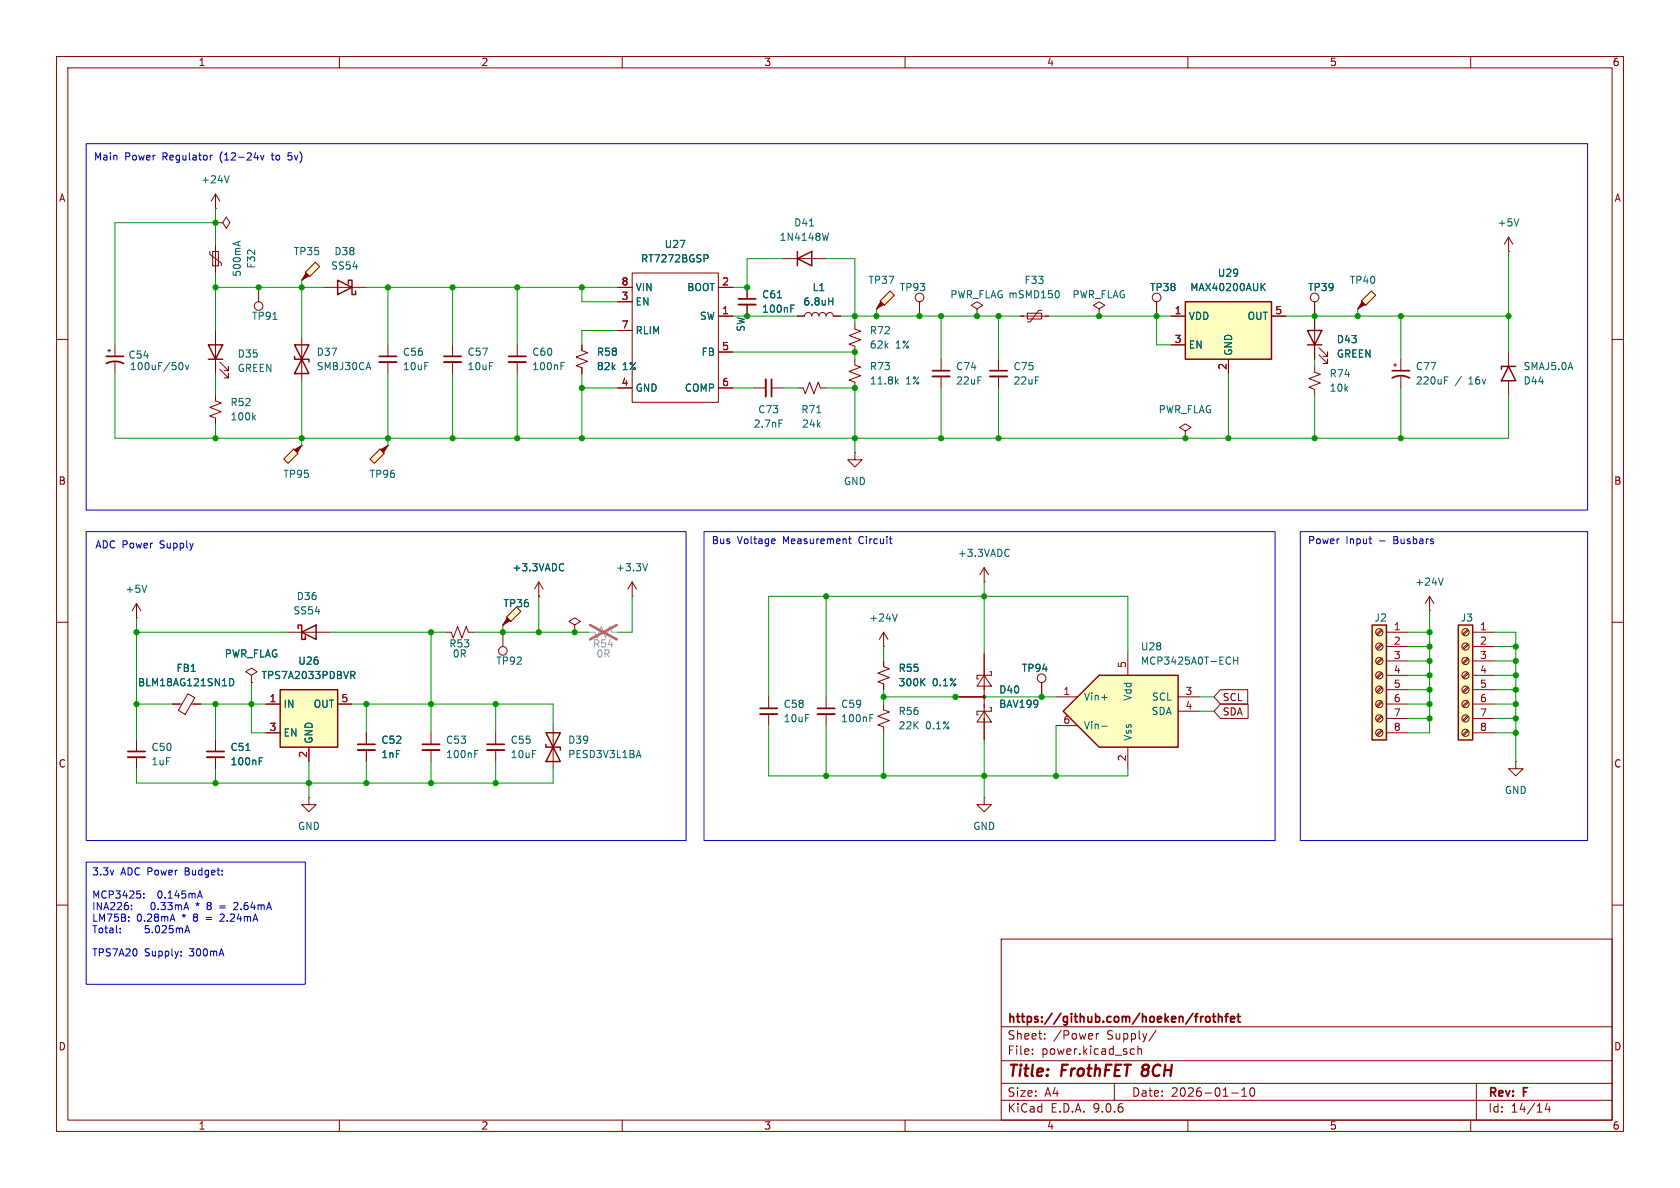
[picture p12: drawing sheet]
<svg xmlns="http://www.w3.org/2000/svg" width="297mm" height="210mm" viewBox="0 0 297 210" stroke-linecap="round" stroke-linejoin="round" font-family="sans-serif">
<g fill="none" stroke="#840000" stroke-width=".18">
<path d="M10 10h277v190h-277zM12 12h273v186h-273zM60 10v2M110 10v2M160 10v2M210 10v2M260 10v2M38.1 39.4h1.3l.6-1 .6 1-.6 1-.6-1M38.1 39.4h.1M37.1 44.5v.5l2 1.5v.5M37.6 44.5h1v2.5h-1zM38.1 43.2v5.1"/>
<path d="M38.1 58.4v7.6M45.7 50.8v2.5M10 60h2M38.1 69.9v1l1 .3-2 .8 2 .8-2 .7 1 .4v1M38.9 65.3l1.5 1.5v-.8v.8h-.8M38.9 64l1.5 1.5v-.7v.7h-.8M285 60h2M10 110h2M285 110h2M30.5 124.5h1.6M33.2 122.6l1.2 .7-1.7 3-1.2-.7zM33.8 124.5h1.8"/>
<path d="M10 160h2M177 166h108v32h-108zM285 160h2M60 198v2M110 198v2M160 198v2M177 194.5h108M177 191.5h108M177 187.5h108M177 181.5h108M182.5 186.3v.1M182.5 185.5v.1"/>
<path d="M184.7 183.6v.1M184.7 182.8v.1M193.8 182.7v1M194.2 182.7l-.2 .1-.2 .2M197 191.5v3M200.1 185.4l.4 .1M200.5 186.3l-.4 .1M201.2 185.5l.2-.1 .3 .1 .1 .9M201.2 184.9v1.5M204.4 182.1l-1.3 2M210 198v2M217.7 193.2h1.2"/>
<path d="M219.5 193.8h.9M219.5 192.7l.5-.4v1.5M221.1 192.4l.2-.1a.81 .81 0 0 1 .6 .6 .81 .81 0 0 1-.3 .8l-.1 .1a.81 .81 0 0 1-.4-1.4zM260 198v2M261 191.5v6.5M273.5 195l-.3 1.1h.9M273.9 195.6v1"/>
<circle cx="45.7" cy="54.1" r=".76"/>
</g>
<path d="M202 189.3l-.2 .5 .2 .3" fill="none" stroke="#840000" stroke-width=".4"/>
<path d="M212.6 179.7h.1M213.3 179.8l.3-.1 .3 .3v.4l-.3 .3-.3-.1-.2-.2v-.4zM214.3 179.7h.6M214.6 179.2v1.3l.3 .2M215.4 179.8l.2-.1 .4 .1 .1 .9M215.4 179.2v1.5M216.6 179.7h.5M217.1 179.2l-.3 .2v1.3M218.7 179.7h.6M218.9 179.2v1.3l.4 .2M217.6 180.2l.7-.2-.1-.2-.4-.1-.2 .2v.7h.6" fill="none" stroke="#840000" stroke-width=".3"/>
<path d="M42.1 42.8v.6M42.5 42.6l-1.3 .5M48.3 56.5h.7M44.8 73.8l.4 .4M45.2 73.4l-.5 .5M40.6 120a.64 .64 0 0 1 .7 .6 .64 .64 0 0 1-.7 .6" fill="none" stroke="#006464" stroke-width=".18"/>
<path d="M36.8 61h2.6l-1.3 2.5zM36.8 63.5h2.6" fill="none" stroke="#840000" stroke-width=".25"/>
<path d="M51.9 79.4l.8 .7-1.8 1.8-.7-.7z" fill="#ffffc2"/>
<path d="M52.1 79.5l1.2-.8-.7 1.3z" fill="#840000" stroke="#840000" stroke-width=".18"/>
<path d="M38.1 36.8h.1M38.1 34.3l-.8 1.3M38.1 34.3l.8 1.3M38.1 34.3v2.5M51.9 79.4l.8 .7-1.8 1.8-.7-.7zM53.3 78.7h.1" fill="none" stroke="#840000" stroke-width=".18"/>
<path d="M40.5 31.1l-.4 1.2" fill="none" stroke="#006464" stroke-width=".18"/>
<path d="M54 48.1l1.8-1.7 .7 .7-1.8 1.8z" fill="#ffffc2"/>
<path d="M54.1 48.3l.5 .5-1.3 .7z" fill="#840000" stroke="#840000" stroke-width=".18"/>
<path d="M53.3 49.5h.1M53.3 59.7v7.6M54 48.1l1.8-1.7 .7 .7-1.8 1.8zM102.9 61v1l1 .4-2 .7 2 .8-2 .7 1 .4v1" fill="none" stroke="#840000" stroke-width=".18"/>
<path d="M52.1 61h2.5l-2.5 5h2.5zM52.1 63v.5h2.5v.5" fill="none" stroke="#840000" stroke-width=".25"/>
<path d="M67.2 79.4l.7 .7-1.7 1.8-.8-.7z" fill="#ffffc2"/>
<path d="M67.3 79.5l1.3-.8-.8 1.3z" fill="#840000" stroke="#840000" stroke-width=".18"/>
<g fill="none" stroke="#840000" stroke-width=".18">
<path d="M57.1 50.8h7.7M109.2 50.8h2.6M109.2 53.3h2.6M109.2 58.4h2.6M111.8 48.3h15.2v22.8h-15.2zM127 50.8h2.5M127 55.9h2.5M132.1 50.8v2M132.1 53.8v2.1M138.4 45.7h7.6M141 55.9h1.2a.64 .64 0 0 1 .7-.7 .64 .64 0 0 1 .6 .7 .64 .64 0 0 1 .6-.7 .64 .64 0 0 1 .7 .7 .64 .64 0 0 1 .6-.7 .64 .64 0 0 1 .6 .7 .64 .64 0 0 1 .7-.7 .64 .64 0 0 1 .6 .7h1.3M266.7 44.5h.1"/>
<path d="M266.7 41.9v2.6M266.7 41.9l-.8 1.3M266.7 41.9l.8 1.3M19 62h.6M19.3 61.7v.5M20.3 61v2M20.3 64v2M67.2 79.4l.7 .7-1.7 1.8-.8-.7zM68.6 78.7h.1M68.6 61v2M68.6 64v2M80 61v2"/>
<path d="M80 64v2M91.4 61v2M91.4 64v2M109.2 68.6h2.6M127 68.6h2.5M127 62.2h2.5M133.3 68.6h2.1M136.4 68.6h2M141 68.6h1l.4 1 .7-2 .8 2 .8-2 .3 1h1M266.7 62.2v2.6M266.7 67.3v2.6M95.2 105.4h.1"/>
<path d="M95.2 102.9l.8 1.2M95.2 102.9l-.7 1.2M95.2 102.9v2.5M101.6 110.5l1-.6-1-.7-1 .7 1 .6v1.3M101.6 111.8h.1M111.8 105.4h.1M111.8 102.9l.7 1.2M111.8 102.9l-.8 1.2M111.8 102.9v2.5M87.6 129.5v2.1M87.6 132.6v2M97.8 128.3v7.6"/>
<path d="M135.9 123.2v2M135.9 126.2v2.1"/>
</g>
<path d="M59.7 49.5l2.5 1.3-2.5 1.3zM61.6 50.2v-.7h.6v2.6h.7v-.7M141 45.7l2.5-1.2v2.5zM141 44.5v2.5M266.7 64.8l1.3 2.5h-2.6zM268 64.8h-2.6v.5M96.5 129.5h2.6l-2.6 5.1h2.6zM96.5 131.6v.5h2.6v.5" fill="none" stroke="#840000" stroke-width=".25"/>
<g fill="none" stroke="#006464" stroke-width=".18">
<path d="M143.1 39.9h.7M268.5 38.7l-.4 1.2M124.9 45l.3 .3-.1 .3-.2 .1M137.5 52.7h.7M139.8 54.5h.4M139.8 53.9h.6M146.5 41.2l-.3 1.3M146.5 53.3h.7M147.2 52.6v1.3M31.8 64.1h.1a.68 .68 0 0 1 .5 .6 .68 .68 0 0 1-.5 .6h-.1M32.8 64.5l.3 .8 .3-.8M99.2 64.1h.6"/>
<path d="M99.2 64.7h.4M137.7 74.2h.6M144.4 73h.7M99.4 99.6l.3 .2M114.5 99.6l-.4 1.3M99.7 100.8l-.3 .1M112.9 132.7l.4 1.2"/>
</g>
<path d="M130.6 52.8h3M18.8 64.3a3.2 3.2 0 0 1 3 0M18.8 63h3M67.1 63h3M78.5 63h3M89.9 63h3.1M136.4 67.1v3M86.1 131.6h3.1M134.4 125.2h3" fill="none" stroke="#840000" stroke-width=".3"/>
<path d="M130.6 53.8h3M67.1 64h3M78.5 64h3M89.9 64h3.1M135.4 67.1v3M86.1 132.6h3.1M134.4 126.2h3" fill="none" stroke="#840000" stroke-width=".33"/>
<path d="M104.1 111.8h1.1l.3 1 .8-2.1 .8 2.1 .7-2.1 .4 1.1h1" fill="none" stroke="#a1a1a1" stroke-width=".18"/>
<path d="M104.3 110.5l4.7 2.5M109 110.5l-4.7 2.5" fill="none" stroke="#e65255" stroke-width=".46"/>
<path d="M89.5 109.1l1.8-1.8 .8 .8-1.8 1.8z" fill="#ffffc2"/>
<g fill="#840000" stroke="#840000" stroke-width=".18">
<path d="M89.7 109.2l.5 .5-1.3 .8z"/>
<circle cx="174" cy="123.2" r=".25"/>
</g>
<g fill="none" stroke="#840000" stroke-width=".18">
<path d="M78.7 111.8h1.1l.3 1 .8-2.1 .8 2.1 .7-2.1 .4 1.1h1M88.9 110.5h.1M88.9 111.8v2.5M89.5 109.1l1.8-1.8 .8 .8-1.8 1.8zM174 119.4l1.3 1.9h-2.6zM174 115.6v15.2M175 118.7h.3v.7h-2.6v.6h.3M168.9 123.2h5.1M174 125.7l1.3 1.9h-2.6zM175 125.1h.3v.6h-2.6v.7h.3M184.1 120.7v2.5M174 141v1.2h1.3l-1.3 1.3-1.3-1.3h1.3"/>
<path d="M174 141h.1"/>
<circle cx="88.9" cy="115.1" r=".76"/>
<circle cx="184.1" cy="119.9" r=".76"/>
</g>
<path d="M194.3 119.4h14v12.7h-14l-6.3-6.4z" fill="#ffffc2"/>
<path d="M194.3 119.4h14v12.7h-14l-6.3-6.4z" fill="none" stroke="#840000" stroke-width=".25"/>
<g fill="none" stroke="#840000" stroke-width=".18">
<path d="M151.1 57.2v1l1 .3-2 .8 2 .8-2 .7 1 .4v1M180.3 55.9h5.1M181.6 55.4h2.5v1h-2.5zM184.1 54.9h-.5l-1.5 2h-.5M194.3 54.6l1-.6-1-.7-1 .7 1 .6v1.3M194.3 55.9h.1M204.5 53.3v2.6M151.1 63.5v1l1 .4-2 .8 2 .7-2 .8 1 .4v1M166.4 63.5v2M166.4 66.5v2.1M176.5 63.5v2M176.5 66.5v2.1"/>
<path d="M209.5 76.2l1.1-.6-1.1-.7-1 .7 1 .6v1.3M209.5 77.5h.1M151.1 80v1.3h1.3l-1.3 1.3-1.2-1.3h1.2M151.1 80h.1M156.2 116.8v1.1l1 .3-2 .8 2 .8-2 .7 1 .4v1M156.2 114.3h.1M156.2 111.8v2.5M156.2 111.8l-.8 1.2M156.2 111.8l.8 1.2M174 102.9h.1M174 100.3l-.8 1.3M174 100.3l.8 1.3"/>
<path d="M174 100.3v2.6M199.4 115.6v3.8M146 123.2v2M146 126.2v2.1M156.2 124.5v1l1 .4-2 .7 2 .8-2 .7 1 .4v1M186.7 123.2h3.8M186.7 128.3h3.8M199.4 132.1v3.8M208.3 123.2h3.8M208.3 125.7h3.8"/>
<circle cx="204.5" cy="52.6" r=".76"/>
</g>
<g fill="none" stroke="#006464" stroke-width=".18">
<path d="M187 51.4a.79 .79 0 0 1 0 1.2M158.4 67.4l.4 .5M158.8 67l-.5 .5M178.2 97.1l.2 .1M178.4 98.2l-.2 .2M158.6 108.5l-.4 1.3M163.5 120l-.7 .7M217.5 116.2v.1M217.5 117.3v.1M218.1 116.1v1.3M218.1 116.8h.7M218.8 116.1v1.3"/>
<path d="M153.8 126.9h.4M153.8 126.3h.6M163 120.5l.5 .7M194.8 123.3h.9M194.8 128.4h.9"/>
</g>
<path d="M164.8 65.5h3.1M175 65.5h3.1M144.5 125.2h3.1" fill="none" stroke="#840000" stroke-width=".3"/>
<path d="M164.8 66.5h3.1M175 66.5h3.1M144.5 126.2h3.1" fill="none" stroke="#840000" stroke-width=".33"/>
<path d="M209.5 53.3h15.3v10.2h-15.3z" fill="#ffffc2"/>
<path d="M209.5 53.3h15.3v10.2h-15.3z" fill="none" stroke="#840000" stroke-width=".25"/>
<path d="M172.7 54.6l1-.6-1-.7-1 .7 1 .6v1.3M172.7 55.9h.1M207 55.9h2.5M224.8 55.9h2.5M207 61h2.5M217.2 63.5v2.5" fill="none" stroke="#840000" stroke-width=".18"/>
<path d="M223.1 50.7l.6 .7M223.7 50.1l-.8 .7" fill="none" stroke="#006464" stroke-width=".18"/>
<path d="M157.4 51.4l.7 .8-1.8 1.8-.7-.8z" fill="#ffffc2"/>
<path d="M155.7 53.3l.5 .5-1.3 .8z" fill="#840000" stroke="#840000" stroke-width=".18"/>
<g fill="none" stroke="#840000" stroke-width=".18">
<path d="M154.9 54.6h.1M157.4 51.4l.7 .8-1.8 1.8-.7-.8zM162.6 53.3v2.6M232.4 53.3v2.6M232.4 64.8v1l1 .4-2 .7 2 .8-2 .8 1 .3v1.1M246.4 64.5h.5M246.6 64.3v.5M247.6 63.5v2M247.6 66.5v2.1"/>
<circle cx="162.6" cy="52.6" r=".76"/>
<circle cx="232.4" cy="52.6" r=".76"/>
</g>
<path d="M246.1 66.8a3.2 3.2 0 0 1 3.1 0M246.1 65.5h3.1" fill="none" stroke="#840000" stroke-width=".3"/>
<path d="M255.4 67.2h.4M255.4 66.6h.6" fill="none" stroke="#006464" stroke-width=".18"/>
<path d="M240.7 53.2l1.7-1.8 .8 .8-1.8 1.8z" fill="#ffffc2"/>
<path d="M240.8 53.3l.5 .5-1.3 .8z" fill="#840000" stroke="#840000" stroke-width=".18"/>
<path d="M232.4 55.9v7.6M240 54.6h.1M240.7 53.2l1.7-1.8 .8 .8-1.8 1.8zM233.2 62.7l1.5 1.6v-.8v.8h-.8M233.2 61.5l1.5 1.5v-.8v.8h-.8M252.7 108h.1M252.7 105.4l-.7 1.3M252.7 105.4l.8 1.3M252.7 105.4v2.6" fill="none" stroke="#840000" stroke-width=".18"/>
<path d="M231.1 58.4h2.6l-1.3 2.6zM231.1 61h2.6" fill="none" stroke="#840000" stroke-width=".25"/>
<path d="M255.1 102.2l-.4 1.2" fill="none" stroke="#006464" stroke-width=".18"/>
<path d="M242.6 110.5h2.5v20.3h-2.5z" fill="#ffffc2"/>
<path d="M242.6 110.5h2.5v20.3h-2.5z" fill="none" stroke="#840000" stroke-width=".25"/>
<g fill="none" stroke="#840000" stroke-width=".18">
<path d="M244.2 111.3l-.9 .8M244.2 113.8l-.9 .8M244.2 116.3l-.9 .9M244.2 118.9l-.9 .8M244.4 111.4l-.9 .9M244.4 114l-.9 .8M244.4 116.5l-.9 .8M244.4 119l-.9 .9M245.1 111.8h3.8M245.1 114.3h3.8M245.1 116.8h3.8M245.1 119.4h3.8"/>
<path d="M244.2 121.4l-.9 .9M244.2 124l-.9 .8M244.2 126.5l-.9 .8M244.2 129l-.9 .9M244.4 121.6l-.9 .8M244.4 124.1l-.9 .9M244.4 126.7l-.9 .8M244.4 129.2l-.9 .8M245.1 121.9h3.8M245.1 124.5h3.8M245.1 127h3.8M245.1 129.5h3.8"/>
<circle cx="243.8" cy="114.3" r=".63"/>
<circle cx="243.8" cy="111.8" r=".63"/>
<circle cx="243.8" cy="116.8" r=".63"/>
<circle cx="243.8" cy="119.4" r=".63"/>
<circle cx="243.8" cy="124.5" r=".63"/>
<circle cx="243.8" cy="121.9" r=".63"/>
<circle cx="243.8" cy="127" r=".63"/>
<circle cx="243.8" cy="129.5" r=".63"/>
</g>
<path d="M257.8 110.5h2.5v20.3h-2.5z" fill="#ffffc2"/>
<path d="M52.7 111.1v-.6h.6v2.5h.7v-.6M53.3 111.8l2.6-1.3v2.5zM257.8 110.5h2.5v20.3h-2.5z" fill="none" stroke="#840000" stroke-width=".25"/>
<g fill="none" stroke="#840000" stroke-width=".18">
<path d="M24.1 109.2h.1M24.1 106.7l-.7 1.3M24.1 106.7l.8 1.3M24.1 106.7v2.5M50.8 111.8h7.6M259.4 111.3l-.8 .8M259.4 113.8l-.8 .8M259.4 116.3l-.8 .9M259.4 118.9l-.8 .8M259.6 111.4l-.9 .9M259.6 114l-.9 .8M259.6 116.5l-.9 .8"/>
<path d="M259.6 119l-.9 .9M260.3 111.8h3.9M260.3 114.3h3.9M260.3 116.8h3.9M260.3 119.4h3.9M64.8 129.5v2.1M64.8 132.6v2M76.2 129.5v2.1M76.2 132.6v2M259.4 121.4l-.8 .9M259.4 124l-.8 .8M259.4 126.5l-.8 .8"/>
<path d="M259.4 129l-.8 .9M259.6 121.6l-.9 .8M259.6 124.1l-.9 .9M259.6 126.7l-.9 .8M259.6 129.2l-.9 .8M260.3 121.9h3.9M260.3 124.5h3.9M260.3 127h3.9M260.3 129.5h3.9M268 134.6v1.3h1.2l-1.2 1.3-1.3-1.3h1.3M268 134.6h.1"/>
<circle cx="259.1" cy="116.8" r=".63"/>
<circle cx="259.1" cy="119.4" r=".63"/>
<circle cx="259.1" cy="111.8" r=".63"/>
<circle cx="259.1" cy="114.3" r=".63"/>
<circle cx="259.1" cy="121.9" r=".63"/>
<circle cx="259.1" cy="124.5" r=".63"/>
<circle cx="259.1" cy="127" r=".63"/>
<circle cx="259.1" cy="129.5" r=".63"/>
</g>
<path d="M25.9 103.4l-.4 1.3M83.9 133.3h.5M83.9 132.7h.6" fill="none" stroke="#006464" stroke-width=".18"/>
<path d="M63.2 131.6h3.1M74.7 131.6h3" fill="none" stroke="#840000" stroke-width=".3"/>
<path d="M63.2 132.6h3.1M74.7 132.6h3" fill="none" stroke="#840000" stroke-width=".33"/>
<path d="M49.5 121.9h10.2v10.2h-10.2z" fill="#ffffc2"/>
<path d="M49.5 121.9h10.2v10.2h-10.2z" fill="none" stroke="#840000" stroke-width=".25"/>
<g fill="none" stroke="#840000" stroke-width=".18">
<path d="M109.2 50.8h2.6M109.2 53.3h2.6M109.2 58.4h2.6M127 55.9h2.5M127 50.8h2.5M132.1 50.8v2M132.1 53.8v2.1M141 55.9h1.2M147.3 55.9h1.3M204.5 53.3v2.6M207 55.9h2.5M224.8 55.9h2.5"/>
<path d="M232.4 53.3v5.1M102.9 61v1M102.9 65v1M109.2 68.6h2.6M127 68.6h2.5M127 62.2h2.5M207 61h2.5M217.2 63.5v2.5M232.4 61v2.5M44.4 119.4l1.1-.7-1.1-.6-1 .6 1 .7v1.3M88.9 110.5h.1M95.2 105.4h.1"/>
<path d="M156.2 116.8v1.1M174 115.6v3.8M24.1 130.8v2M24.1 133.9v2M30.5 124.5h1.2M34.3 124.5h1.3M38.1 130.8v2M38.1 133.9v2M44.4 120.7h.1M47 129.5h2.5M47 124.5h2.5M54.6 132.1v2.5"/>
<path d="M59.7 124.5h2.5M64.8 129.5v2.1M64.8 132.6v2M156.2 120.9v1M168.9 123.2h5.1M174 127v3.8M184.1 120.7v2.5M215.7 121.9h4.9v2.6h-4.9l-1.1-1.3zM215.7 124.5h4.9v2.5h-4.9l-1.1-1.3zM54.6 141v1.2h1.3l-1.3 1.3-1.3-1.3h1.3M54.6 141h.1"/>
</g>
<g fill="none" stroke="#006464" stroke-width=".18">
<path d="M124.9 45l.3 .3-.1 .3-.2 .1M137.5 52.7h.7M139.8 54.5h.4M139.8 53.9h.6M146.5 53.3h.7M147.2 52.6v1.3M223.1 50.7l.6 .7M223.7 50.1l-.8 .7M99.4 99.6l.3 .2M40.6 120a.64 .64 0 0 1 .7 .6 .64 .64 0 0 1-.7 .6M62 118.7h.5l.2 .2-.1 .4-.6 .1M62.3 119.4l.4 .6"/>
<path d="M99.7 100.8l-.3 .1M163.5 120l-.7 .7M43.5 132.7h.7M45.8 134.5h.5M45.8 133.9h.6M163 120.5l.5 .7"/>
</g>
<path d="M22.6 132.8h3.1M36.6 132.8h3" fill="none" stroke="#840000" stroke-width=".3"/>
<path d="M22.6 133.9h3.1M36.6 133.9h3" fill="none" stroke="#840000" stroke-width=".33"/>
<g fill="none" stroke="#009600" stroke-width=".18">
<path d="M38.1 36.8v6.4M38.1 39.4h-17.8v21.6M38.1 50.8h19M38.1 48.3v10.1M53.3 49.5v10.2M64.8 50.8h44.4M68.6 50.8v10.2M80 50.8v10.2M91.4 50.8v10.2M102.9 50.8v2.5h6.3M109.2 58.4h-6.3v2.6M129.5 55.9h11.5"/>
<path d="M138.4 45.7h-6.3v5.1h-2.6M146 45.7h5.1v11.5M148.6 55.9h31.7M154.9 54.6v1.3M166.4 55.9v7.6M176.5 55.9v7.6M185.4 55.9h21.6M204.5 55.9v5.1h2.5M227.3 55.9h39.4M240 54.6v1.3M247.6 55.9v7.6M266.7 44.5v17.7"/>
<path d="M20.3 66v11.5h246.4v-7.6M38.1 66v3.9M38.1 74.9v2.6M53.3 67.3v11.4M68.6 66v12.7M80 66v11.5M91.4 66v11.5M102.9 66v11.5M102.9 68.6h6.3M129.5 62.2h21.6v1.3M129.5 68.6h3.8M138.4 68.6h2.6"/>
<path d="M146 68.6h5.1v11.4M166.4 68.6v8.9M176.5 68.6v8.9M217.2 66v11.5M232.4 63.5v1.3M232.4 69.9v7.6M247.6 68.6v8.9M24.1 111.8h26.7M24.1 109.2v21.6M58.4 111.8h20.3M76.2 111.8v17.7M83.8 111.8h20.3"/>
<path d="M88.9 110.5v1.3M95.2 105.4v6.4M111.8 105.4v6.4h-2.6M146 105.4v17.8M156.2 114.3v2.5M174 102.9v12.7M199.4 115.6v-10.2h-63.5v17.8M248.9 111.8h3.8M248.9 114.3h3.8M248.9 119.4h3.8M248.9 116.8h3.8M252.7 108v21.5h-3.8"/>
<path d="M264.2 111.8h3.8v22.8M264.2 114.3h3.8M264.2 119.4h3.8M264.2 116.8h3.8M24.1 124.5h6.4M24.1 135.9v2.5h73.7v-2.5M35.6 124.5h11.4M38.1 124.5v6.3M38.1 135.9v2.5M44.4 120.7v8.8h2.6M54.6 134.6v6.4M62.2 124.5h35.6v3.8"/>
<path d="M64.8 124.5v5M64.8 134.6v3.8M76.2 134.6v3.8M87.6 124.5v5M87.6 134.6v3.8M135.9 128.3v8.9h63.5v-1.3M146 128.3v8.9M156.2 123.2h30.5M156.2 121.9v2.6M156.2 129.5v7.7M174 130.8v10.2M186.7 128.3v8.9"/>
<path d="M212.1 123.2h2.5M212.1 125.7h2.5M248.9 124.5h3.8M248.9 121.9h3.8M248.9 127h3.8M264.2 124.5h3.8M264.2 121.9h3.8M264.2 127h3.8M264.2 129.5h3.8"/>
</g>
<g fill="none" stroke="#0000c2" stroke-width=".18">
<path d="M15.2 25.4h265.5v64.8h-265.5zM37.2 27.4v.9M37.5 27.4l-.3 .3M46.1 27.4l.3 .9 .3-.9M50.9 28.2l.2 .1M51.6 27h-.6l-.1 .6 .2-.1M15.2 94h106.1v54.6h-106.1zM124.5 94h100.9v54.6h-100.9zM136.8 95.3l.2 .3-.6 .1M137 96l-.2 .1M150 95.3h.5M150.2 94.8v1.1l.3 .2"/>
<path d="M157.2 95.3h.5M157.6 96.1h.1M229.9 94h50.8v54.6h-50.8zM242 95.3h.5M242.4 96.1h.1M15.2 152.4h38.8v21.6h-38.8zM25.4 158.6v.2M25.4 158v.1M35 158.4h.6M35.3 157.5l.5 1.3M36.9 159.5l-.3 .3 .3 .3-.2 .1-.1 .4 .3 .2M41.9 159.6l-.4-.1-.2 .2"/>
<path d="M21.3 164.1v.1M21.3 164.8v.1M22.8 162.7v.2M22.8 162.1v.1M23.2 160.7v.1M23.2 160v.1M30.5 161.6l.4 1.3M32 168.9v.1M32 168.2v.1M38.9 160.1h.9M38.9 160.5h.9M39.1 161.6l-.2 .1"/>
<path d="M39.6 162.1l-.7 .8h.7M42 160.1l-.7 .7h.8"/>
</g>
<g fill="#009600" stroke="#009600" stroke-width=".18">
<circle cx="151.1" cy="77.5" r=".46"/>
<circle cx="162.6" cy="55.9" r=".46"/>
<circle cx="154.9" cy="55.9" r=".46"/>
<circle cx="166.4" cy="55.9" r=".46"/>
<circle cx="172.7" cy="55.9" r=".46"/>
<circle cx="176.5" cy="55.9" r=".46"/>
<circle cx="151.1" cy="68.6" r=".46"/>
<circle cx="151.1" cy="62.2" r=".46"/>
<circle cx="151.1" cy="55.9" r=".46"/>
<circle cx="132.1" cy="55.9" r=".46"/>
<circle cx="252.7" cy="127" r=".46"/>
<circle cx="252.7" cy="116.8" r=".46"/>
<circle cx="252.7" cy="114.3" r=".46"/>
<circle cx="252.7" cy="124.5" r=".46"/>
<circle cx="252.7" cy="119.4" r=".46"/>
<circle cx="252.7" cy="121.9" r=".46"/>
<circle cx="268" cy="124.5" r=".46"/>
<circle cx="268" cy="119.4" r=".46"/>
<circle cx="268" cy="129.5" r=".46"/>
<circle cx="268" cy="127" r=".46"/>
<circle cx="268" cy="121.9" r=".46"/>
<circle cx="252.7" cy="111.8" r=".46"/>
<circle cx="184.1" cy="123.2" r=".46"/>
<circle cx="186.7" cy="137.2" r=".46"/>
<circle cx="168.9" cy="123.2" r=".46"/>
<circle cx="174" cy="137.2" r=".46"/>
<circle cx="146" cy="105.4" r=".46"/>
<circle cx="174" cy="105.4" r=".46"/>
<circle cx="156.2" cy="123.2" r=".46"/>
<circle cx="156.2" cy="137.2" r=".46"/>
<circle cx="146" cy="137.2" r=".46"/>
<circle cx="247.6" cy="77.5" r=".46"/>
<circle cx="268" cy="116.8" r=".46"/>
<circle cx="268" cy="114.3" r=".46"/>
<circle cx="247.6" cy="55.9" r=".46"/>
<circle cx="240" cy="55.9" r=".46"/>
<circle cx="266.7" cy="55.9" r=".46"/>
<circle cx="232.4" cy="77.5" r=".46"/>
<circle cx="232.4" cy="55.9" r=".46"/>
<circle cx="217.2" cy="77.5" r=".46"/>
<circle cx="176.5" cy="77.5" r=".46"/>
<circle cx="204.5" cy="55.9" r=".46"/>
<circle cx="209.5" cy="77.5" r=".46"/>
<circle cx="194.3" cy="55.9" r=".46"/>
<circle cx="166.4" cy="77.5" r=".46"/>
<circle cx="76.2" cy="124.5" r=".46"/>
<circle cx="76.2" cy="111.8" r=".46"/>
<circle cx="64.8" cy="124.5" r=".46"/>
<circle cx="64.8" cy="138.4" r=".46"/>
<circle cx="38.1" cy="39.4" r=".46"/>
<circle cx="80" cy="50.8" r=".46"/>
<circle cx="91.4" cy="50.8" r=".46"/>
<circle cx="91.4" cy="77.5" r=".46"/>
<circle cx="80" cy="77.5" r=".46"/>
<circle cx="38.1" cy="77.5" r=".46"/>
<circle cx="38.1" cy="50.8" r=".46"/>
<circle cx="53.3" cy="77.5" r=".46"/>
<circle cx="68.6" cy="50.8" r=".46"/>
<circle cx="68.6" cy="77.5" r=".46"/>
<circle cx="53.3" cy="50.8" r=".46"/>
<circle cx="45.7" cy="50.8" r=".46"/>
<circle cx="88.9" cy="111.8" r=".46"/>
<circle cx="87.6" cy="124.5" r=".46"/>
<circle cx="101.6" cy="111.8" r=".46"/>
<circle cx="95.2" cy="111.8" r=".46"/>
<circle cx="76.2" cy="138.4" r=".46"/>
<circle cx="87.6" cy="138.4" r=".46"/>
<circle cx="132.1" cy="50.8" r=".46"/>
<circle cx="102.9" cy="50.8" r=".46"/>
<circle cx="102.9" cy="68.6" r=".46"/>
<circle cx="102.9" cy="77.5" r=".46"/>
<circle cx="54.6" cy="138.4" r=".46"/>
<circle cx="24.1" cy="111.8" r=".46"/>
<circle cx="24.1" cy="124.5" r=".46"/>
<circle cx="44.4" cy="124.5" r=".46"/>
<circle cx="38.1" cy="124.5" r=".46"/>
<circle cx="38.1" cy="138.4" r=".46"/>
</g>
<g font-size="2.8" fill="#840000">
<text x="178" y="190.9">Title:</text>
<text x="187.7" y="190.9">FrothFET</text>
<text x="202.7" y="190.9">8CH</text>
</g>
<g font-size="2.1" fill="#840000">
<text x="178" y="184">Sheet:</text>
<text x="178" y="181.2">https://github.com/hoeken/frothfet</text>
<text x="186.2" y="184">/Power</text>
<text x="195.7" y="184">Supply/</text>
<text x="178" y="186.7">File:</text>
<text x="184.1" y="186.7">power.kicad_sch</text>
<text x="178" y="196.9">KiCad</text>
<text x="178" y="194.1">Size:</text>
<text x="184.7" y="194.1">A4</text>
<text x="185.7" y="196.9">E.D.A.</text>
<text x="193.3" y="196.9">9.0.6</text>
<text x="200" y="194.1">Date:</text>
<text x="207" y="194.1">2026-01-10</text>
<text x="263" y="194.3">Rev:</text>
<text x="263" y="196.9">Id:</text>
<text x="267.1" y="196.9">14/14</text>
<text x="269.4" y="194.3">F</text>
</g>
<g font-size="1.8" fill="#840000">
<text x="35" y="11.9">1</text>
<text x="85" y="11.9">2</text>
<text x="135" y="11.9">3</text>
<text x="185" y="11.9">4</text>
<text x="235" y="11.9">5</text>
<text x="285" y="11.9">6</text>
<text x="10.3" y="35.9">A</text>
<text x="285.3" y="35.9">A</text>
<text x="10.3" y="85.9">B</text>
<text x="285.3" y="85.9">B</text>
<text x="216.1" y="124.1">SCL</text>
<text x="216.1" y="126.7">SDA</text>
<text x="10.3" y="135.9">C</text>
<text x="285.3" y="135.9">C</text>
<text x="10.3" y="185.9">D</text>
<text x="285.3" y="185.9">D</text>
<text x="35" y="199.9">1</text>
<text x="85" y="199.9">2</text>
<text x="135" y="199.9">3</text>
<text x="185" y="199.9">4</text>
<text x="235" y="199.9">5</text>
<text x="285" y="199.9">6</text>
</g>
<g font-size="1.8" fill="#0000c2">
<text x="16.5" y="28.5">Main</text>
<text x="22" y="28.5">Power</text>
<text x="28.8" y="28.5">Regulator</text>
<text x="39.1" y="28.5">(12-24v</text>
<text x="48.5" y="28.5">to</text>
<text x="51.6" y="28.5">5v)</text>
<text x="16.8" y="97">ADC Power</text>
<text x="28.4" y="97">Supply</text>
<text x="125.7" y="96.3">Bus</text>
<text x="130.3" y="96.3">Voltage</text>
<text x="138.5" y="96.3">Measurement</text>
<text x="152.1" y="96.3">Circuit</text>
<text x="231.1" y="96.3">Power</text>
<text x="237.9" y="96.3">Input</text>
<text x="243.9" y="96.3">-</text>
<text x="246.6" y="96.3">Busbars</text>
<text x="16.2" y="155.1">3.3v</text>
<text x="21.4" y="155.1">ADC Power</text>
<text x="32.9" y="155.1">Budget:</text>
<text x="16.2" y="159.2">MCP3425:</text>
<text x="16.2" y="161.2">INA226:</text>
<text x="27" y="161.2">0.33mA</text>
<text x="28" y="159.2">0.145mA</text>
<text x="35.1" y="161.2">*</text>
<text x="37.3" y="161.2">8</text>
<text x="39.7" y="161.2">=</text>
<text x="42.4" y="161.2">2.64mA</text>
<text x="16.2" y="163.3">LM75B:</text>
<text x="16.2" y="165.3">Total:</text>
<text x="24.1" y="163.3">0.28mA</text>
<text x="26.1" y="165.3">5.025mA</text>
<text x="32.3" y="163.3">*</text>
<text x="34.5" y="163.3">8</text>
<text x="36.8" y="163.3">=</text>
<text x="39.6" y="163.3">2.24mA</text>
<text x="16.2" y="169.4">TPS7A20</text>
<text x="25.5" y="169.4">Supply:</text>
<text x="33.6" y="169.4">300mA</text>
</g>
<g font-size="1.8" fill="#006464">
<text x="35.5" y="32.6">+24V</text>
<text x="140.3" y="40.2">D41</text>
<text x="264.7" y="40.2">+5V</text>
<text x="45.3" y="47.6" transform="rotate(-90 45.3 47.6)">F32</text>
<text x="51.8" y="45.3">TP35</text>
<text x="58.4" y="47.9">SS54</text>
<text x="59" y="45.3">D38</text>
<text x="113.2" y="46.6">RT7272BGSP</text>
<text x="117.4" y="44">U27</text>
<text x="137.7" y="42.8">1N4148W</text>
<text x="42.8" y="49" transform="rotate(-90 42.8 49)">500mA</text>
<text x="112.3" y="51.7">VIN</text>
<text x="121.4" y="51.7">BOOT</text>
<text x="134.6" y="52.9">C61</text>
<text x="143.6" y="51.7">L1</text>
<text x="153.4" y="50.4">TP37</text>
<text x="159" y="51.7">TP93</text>
<text x="167.9" y="52.9">PWR_FLAG mSMD150</text>
<text x="181" y="50.4">F33</text>
<text x="189.5" y="52.9">PWR_FLAG</text>
<text x="203.2" y="51.7">TP38</text>
<text x="210.3" y="51.7">MAX40200AUK</text>
<text x="215.2" y="49.1">U29</text>
<text x="231.1" y="51.7">TP39</text>
<text x="238.5" y="50.4">TP40</text>
<text x="44.5" y="56.7">TP91</text>
<text x="112.3" y="54.2">EN</text>
<text x="112.3" y="59.3">RLIM</text>
<text x="123.6" y="56.7">SW</text>
<text x="134.6" y="55.5">100nF</text>
<text x="141.9" y="54.2">6.8uH</text>
<text x="153.7" y="59.3">R72</text>
<text x="210.1" y="56.7">VDD</text>
<text x="220.5" y="56.7">OUT</text>
<text x="22.6" y="63.6">C54</text>
<text x="22.9" y="65.6">100uF/50v</text>
<text x="41.9" y="66">GREEN</text>
<text x="41.9" y="63.4">D35</text>
<text x="55.9" y="65.6">SMBJ30CA</text>
<text x="55.9" y="63.1">D37</text>
<text x="71.1" y="63.1">C56</text>
<text x="71.1" y="65.6">10uF</text>
<text x="82.6" y="63.1">C57</text>
<text x="82.6" y="65.6">10uF</text>
<text x="94" y="65.6">100nF</text>
<text x="94" y="63.1">C60</text>
<text x="105.4" y="63.1">R58</text>
<text x="105.4" y="65.6">82k</text>
<text x="110" y="65.6">1%</text>
<text x="123.9" y="63.1">FB</text>
<text x="153.7" y="65.6">R73</text>
<text x="153.7" y="61.8">62k</text>
<text x="158.3" y="61.8">1%</text>
<text x="168.9" y="65.6">C74</text>
<text x="179.1" y="65.6">C75</text>
<text x="210.1" y="61.8">EN</text>
<text x="218" y="63" transform="rotate(-90 218 63)">GND</text>
<text x="236.2" y="63.4">GREEN</text>
<text x="236.2" y="60.9">D43</text>
<text x="250.2" y="65.6">C77</text>
<text x="269.2" y="65.6">SMAJ5.0A</text>
<text x="40.6" y="72">R52</text>
<text x="112.3" y="69.4">GND</text>
<text x="121" y="69.4">COMP</text>
<text x="153.7" y="68.2">11.8k</text>
<text x="160.1" y="68.2">1%</text>
<text x="168.9" y="68.2">22uF</text>
<text x="179.1" y="68.2">22uF</text>
<text x="235" y="69.4">10k</text>
<text x="235" y="66.9">R74</text>
<text x="250.2" y="68.2">220uF</text>
<text x="257.2" y="68.2">/</text>
<text x="259.7" y="68.2">16v</text>
<text x="269.2" y="68.2">D44</text>
<text x="40.6" y="74.5">100k</text>
<text x="133.2" y="75.8">2.7nF</text>
<text x="133.9" y="73.3">C73</text>
<text x="141.6" y="73.3">R71</text>
<text x="141.7" y="75.8">24k</text>
<text x="204.7" y="73.3">PWR_FLAG</text>
<text x="50" y="84.7">TP95</text>
<text x="65.2" y="84.7">TP96</text>
<text x="149.1" y="86">GND</text>
<text x="90.5" y="101.2">+3.3VADC</text>
<text x="108.8" y="101.2">+3.3V</text>
<text x="169.2" y="98.7">+3.3VADC</text>
<text x="22.1" y="105">+5V</text>
<text x="52.3" y="106.3">D36</text>
<text x="88.9" y="107.5">TP36</text>
<text x="250.1" y="103.7">+24V</text>
<text x="51.8" y="108.8">SS54</text>
<text x="153.6" y="110.1">+24V</text>
<text x="242.9" y="110.1">J2</text>
<text x="258.1" y="110.1">J3</text>
<text x="31.1" y="119">FB1</text>
<text x="39.6" y="116.4">PWR_FLAG</text>
<text x="52.6" y="117.7">U26</text>
<text x="79.3" y="114.7">R53</text>
<text x="79.9" y="116.4">0R</text>
<text x="87.6" y="117.7">TP92</text>
<text x="158.8" y="119">R55</text>
<text x="180.6" y="119">TP94</text>
<text x="201.6" y="115.2">U28</text>
<text x="201.6" y="117.7">MCP3425A0T-ECH</text>
<text x="24.3" y="121.5">BLM18AG121SN1D</text>
<text x="46.1" y="120.2">TPS7A2033PDBVR</text>
<text x="50" y="125.3">IN</text>
<text x="55.4" y="125.3">OUT</text>
<text x="138.4" y="125.3">C58</text>
<text x="148.6" y="125.3">C59</text>
<text x="158.8" y="121.5">300K</text>
<text x="164.8" y="121.5">0.1%</text>
<text x="176.5" y="125.3">BAV199</text>
<text x="176.5" y="122.8">D40</text>
<text x="191.5" y="124.1">Vin+</text>
<text x="200.3" y="124" transform="rotate(-90 200.3 124)">Vdd</text>
<text x="203.6" y="124.1">SCL</text>
<text x="50" y="130.4">EN</text>
<text x="55.5" y="131.6" transform="rotate(-90 55.5 131.6)">GND</text>
<text x="67.3" y="131.7">C52</text>
<text x="78.7" y="131.7">C53</text>
<text x="90.2" y="131.7">C55</text>
<text x="100.3" y="131.7">D39</text>
<text x="138.4" y="127.9">10uF</text>
<text x="148.6" y="127.9">100nF</text>
<text x="158.8" y="126.6">R56</text>
<text x="158.8" y="129.1">22K</text>
<text x="163.6" y="129.1">0.1%</text>
<text x="191.5" y="129.1">Vin-</text>
<text x="200.3" y="131.1" transform="rotate(-90 200.3 131.1)">Vss</text>
<text x="203.5" y="126.6">SDA</text>
<text x="26.7" y="135.5">1uF</text>
<text x="26.7" y="132.9">C50</text>
<text x="40.6" y="135.5">100nF</text>
<text x="40.6" y="132.9">C51</text>
<text x="67.3" y="134.2">1nF</text>
<text x="78.7" y="134.2">100nF</text>
<text x="90.2" y="134.2">10uF</text>
<text x="100.3" y="134.2">PESD3V3L1BA</text>
<text x="265.9" y="140.6">GND</text>
<text x="52.6" y="146.9">GND</text>
<text x="172" y="146.9">GND</text>
</g>
<g font-size="1.8" fill="#a90000">
<text x="109.8" y="50.5">8</text>
<text x="109.8" y="53.1">3</text>
<text x="127.6" y="50.5">2</text>
<text x="109.8" y="58.2">7</text>
<text x="127.6" y="55.6">1</text>
<text x="207.6" y="55.6">1</text>
<text x="225.4" y="55.6">5</text>
<text x="127.6" y="62">5</text>
<text x="207.6" y="60.7">3</text>
<text x="216.9" y="65.5" transform="rotate(-90 216.9 65.5)">2</text>
<text x="109.8" y="68.3">4</text>
<text x="127.6" y="68.3">6</text>
<text x="246.3" y="111.5">1</text>
<text x="261.5" y="111.5">1</text>
<text x="199.1" y="118.2" transform="rotate(-90 199.1 118.2)">5</text>
<text x="246.3" y="114">2</text>
<text x="246.3" y="116.6">3</text>
<text x="246.3" y="119.1">4</text>
<text x="261.5" y="114">2</text>
<text x="261.5" y="116.6">3</text>
<text x="261.5" y="119.1">4</text>
<text x="47.6" y="124.2">1</text>
<text x="60.3" y="124.2">5</text>
<text x="187.9" y="122.9">1</text>
<text x="209.5" y="122.9">3</text>
<text x="209.5" y="125.5">4</text>
<text x="246.3" y="121.7">5</text>
<text x="246.3" y="124.2">6</text>
<text x="261.5" y="121.7">5</text>
<text x="261.5" y="124.2">6</text>
<text x="47.6" y="129.3">3</text>
<text x="187.9" y="128">6</text>
<text x="246.3" y="126.7">7</text>
<text x="246.3" y="129.3">8</text>
<text x="261.5" y="126.7">7</text>
<text x="261.5" y="129.3">8</text>
<text x="54.4" y="134.1" transform="rotate(-90 54.4 134.1)">2</text>
<text x="199.1" y="134.7" transform="rotate(-90 199.1 134.7)">2</text>
</g>
<text font-size="1.8" fill="#0f0f0f" x="131.7" y="58.7" transform="rotate(-90 131.7 58.7)">SW</text>
<g font-size="1.8" fill="#989898">
<text x="104.7" y="114.7">R54</text>
<text x="105.3" y="116.4">0R</text>
</g>
</svg>
